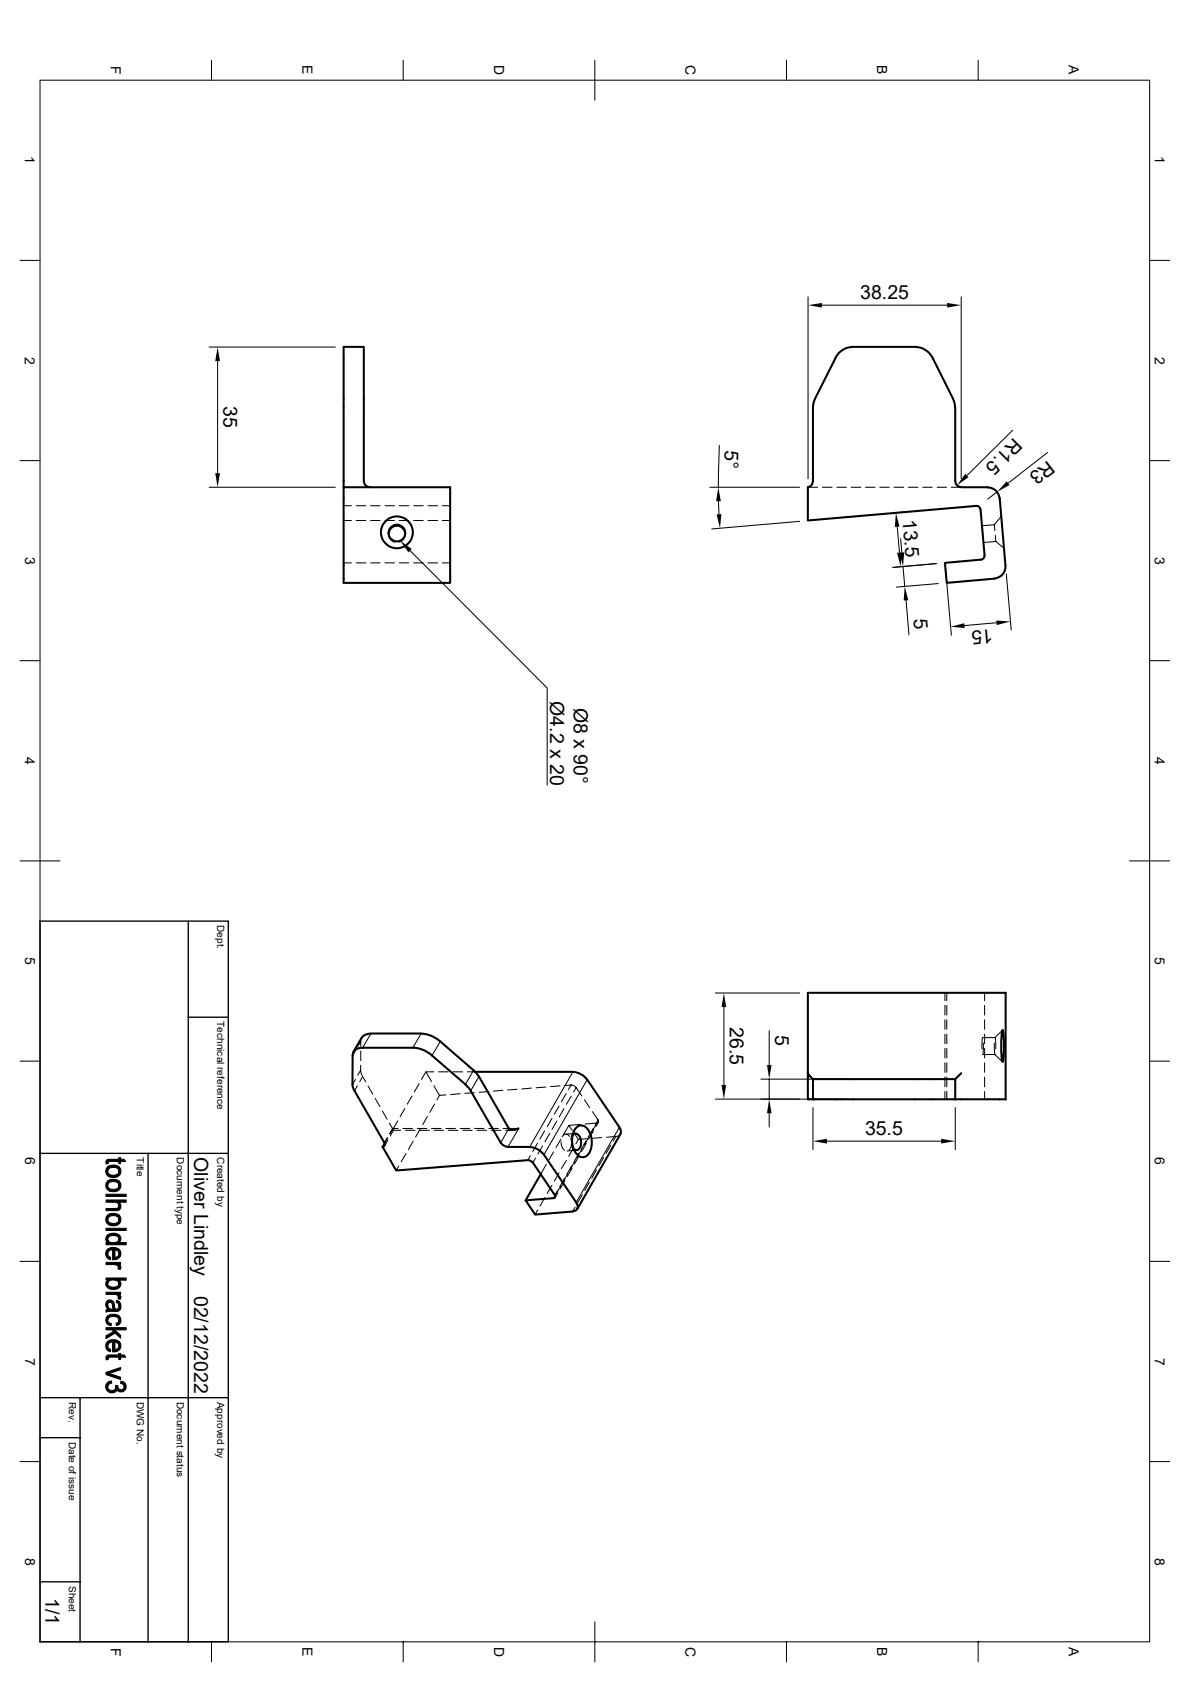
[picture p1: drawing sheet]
<svg xmlns="http://www.w3.org/2000/svg" width="297mm" height="420mm" viewBox="0 0 297 420" stroke-linecap="round" stroke-linejoin="round" font-family="sans-serif">
<g fill="none" stroke="#000" stroke-width=".51">
<path d="M208.5 89.4l-5.1 10.2-.4 1.1-.1 19.5M232.8 89.4a5.2 5.2 0 0 0-4.5-2.8h-15.3a5.2 5.2 0 0 0-4.5 2.8M232.8 89.4l5.1 10.2 .4 1.1 .1 1.1M238.4 101.8v18.3a1.45 1.45 0 0 0 1.5 1.5M85.8 121.7h26.6v23.8h-26.6zM92.3 121.6a1.45 1.45 0 0 1-1.5-1.5v-33.5h-5v35.1M97 133.2a2.08 2.08 0 0 1 2.1-1.9 2.08 2.08 0 0 1 2 1.9M202.9 120.2l-.4 1-.9 .5v8.3l42-3.7 .7 .2 .4 .7M239.9 121.7h6.6M244.7 127.2l.9 12-.8 .5-9 .8 .5 5 11.9-1M246.5 121.7a2.97 2.97 0 0 1 3 2.7M249.5 124.4l1.5 16.8a2.97 2.97 0 0 1-2.8 3.2"/>
<path d="M90.3 259.1l-2.1 3.5M92.6 258.1l-1.4 .3-.9 .7M92.6 258.1h12.5M105.1 258.1a7.5 7.5 0 0 1 4.8 2l8.3 7.2 1.3 1.5M250.2 257.3v-.1a23.5 23.5 0 0 1 0 8 24 24 0 0 1 0-7.9zM88 270.8l.5 1.6 7.4 12.9 .1 .7-.5 .3M103 261.6h-12.4a2.1 2.1 0 0 0-2.6 2v7.2M103.1 261.6a7.5 7.5 0 0 1 4.8 2M107.8 263.6l8.4 7.2M116.2 270.8l1 1.1 7.8 13.4a2.65 2.65 0 0 0 1.8 1.1h5.4a5 5 0 0 1 3.5 1.9M118.6 267.6h24.4M119.5 268.8l7.5 13a1.81 1.81 0 0 0 2.4-.1"/>
<path d="M143 267.7a4.7 4.7 0 0 1 3.5 1.9M146.6 269.6l8 11.9M201.6 268v-20.1h49.4v26.6h-12.6M202.9 274.5h35.5M202.9 269.5h.1M202.9 269.5l-1.3-1.5v6.5h1.3M238.4 274.5v-5h-25.4h-10.1v5M239.9 268l-1.5 1.5M96 285.5l-.5 .9 3.4 5.9 32.8-2.6 .7 .2 .6 .4M133 290.3l5.5 8.1M135 293.2l-3.8 6.5M135.8 288.3l8 11.9"/>
<path d="M138.5 298.4l.1 .5-.4 .3-7 .5 2.4 3.6 9.3-.8a1.27 1.27 0 0 0 1.2-.8 1.27 1.27 0 0 0-.3-1.5M142.9 283.5a.99 .99 0 0 1 1-.4 .99 .99 0 0 1 .8 .7 2.54 2.54 0 0 1-.6 3.3h-.5l-.5-.2M143.8 281.6a1.92 1.92 0 0 1 3.2 .9 5.2 5.2 0 0 1-.7 6.2 2 2 0 0 1-2.8-1.2 5.5 5.5 0 0 1 .3-5.9zM154.6 281.5l.3 .6v1M154.9 283.2l-10.8 18.7"/>
<circle cx="99.1" cy="132.9" r="4"/>
<circle cx="99.1" cy="133.1" r="2.06"/>
</g>
<g fill="none" stroke="#000" stroke-width=".25">
<path d="M52.8 15v5M100.6 15v5M148.5 15v10M196.3 15v5M244.1 15v5M10 20h276.9v390h-276.9zM5 65h5M201.7 74.1v45.4M205.1 76.2h31.3M239.9 74.1v45.4M286.9 65h5M52.2 86.7h31.5"/>
<path d="M54.3 90.2v28M5 115h5M179.5 111.2l-.2 10.5M252.7 107.4l-11.4 11.3M261.5 113l-9.9 7.6M286.9 115h5M52.2 121.7h31.5M85.8 130h1.9M85.8 126.3h1.9M88.9 130h2.4M88.9 126.3h2.4M92.5 130h2.4"/>
<path d="M92.5 126.3h2.4M96.1 130h2.4M96.1 126.3h2.4M96.9 133.2l.2 .8 .4 .7 1 .7M96.9 133.1v.3M99.7 130h2.3M99.7 126.3h2.3M101.2 133.2l-.2 .8-.3 .7-1 .7M101.2 133.1v.3M102.4 137.5l34.2 34.3v24.2M103.3 130h2.3M103.3 126.3h2.3"/>
<path d="M106.8 130h2.4M106.8 126.3h2.4M110.4 130h2M110.4 126.3h2M177.2 121.7h22.4M179.3 125.1l.2 3.3M199.6 130.2l-22 1.9M201.6 121.7h2.5M205.3 121.7h2.4M208.9 121.7h2.3M212.4 121.7h2.4M216 121.7h2.4"/>
<path d="M219.6 121.7h2.4M223.1 121.7h2.5M223.9 131.5l.6 6.5M224.8 134.5l.3 3.5M225.7 127.8l-2.5 .3M226.7 121.7h2.4M230.3 121.7h2.4M233.9 121.7h2.4M237.4 121.7h2.5M245.4 135.5l3.1-.3 2.1 1.7M248.2 131l-3.1 .3M248.4 133.7l.1 1.5"/>
<path d="M248.9 122.8l-2.4 1.8M249.9 128.9l-1.7 2.1 .1 1.5M85.8 140.5h1.9M88.9 140.5h2.4M92.5 140.5h2.4M96.1 140.5h2.4M99.7 140.5h2.3M103.3 140.5h2.3M106.8 140.5h2.4M110.4 140.5h2M225.4 141.4l.4 5M226.1 149.9l.8 8.6"/>
<path d="M233.8 140.7l-11.1 1M234.2 145.7l-10.5 .9M236.1 142.6l1.3 16M248.7 155.5l-8 .7M251.2 143.3l1.2 14M5 165h5M286.9 165h5M5 215h10M281.9 215h10M90.3 259.1l-.3 1-.7 1.2M92.6 258.1l-2.1 3.5M105.1 258.1l-2.1 3.5"/>
<path d="M178.6 247.9h21M180.7 251.5v19.4M192 257.3v8.6M235.8 247.9v2M235.8 251v2.4M235.8 254.6v2.4M235.8 258.2v2.4M236.3 247.9v2M236.3 251v2.4M236.3 254.6v2.4M236.3 258.2v2.4M245.7 247.9v2"/>
<path d="M245.7 251v2.4M245.7 254.6v2.4M245.7 258.2v2.4M248.4 259.1l.1 2.8M250.2 257.2l-1.8 1.9h-3.1l-.2 2.8M5 265h5M88.7 269.5l-.7 1.3M88.7 262.3l-.7 1.3M89.2 271.1l-.7 1.3M89.3 268.5l.7-1.2 .5 1.5-.7 1.3M90 266v1.3M90 260.1v1.1"/>
<path d="M90 262.4v2.4M90.5 268.8l.8 1.3M91.9 271.2l1.1 2M93.6 274.3l1.2 2M95.4 277.4l1.2 2M99.3 279.9l-1.1 1.9M101 276.8l-1.1 2M102.8 273.7l-1.2 2M104.6 270.6l-1.2 2M106.3 267.6l1.4 2.4M106.7 278.8l-1.2 2M108.3 267.6h-2l-1.1 1.9"/>
<path d="M108.3 271.1l1.4 2.4M108.5 275.7l-1.2 2M109.5 267.6h2.3M109.7 273.5l-.6 1.1M109.9 260.1l-2.1 3.5M111.3 273.4l-1.6 .1M113.1 267.6h2.3M114.9 273.1l-2.4 .2M116.6 267.6h2M118.2 267.3l-2 3.5M118.4 272.8l-2.4 .2M119.5 268.8l-2 3.6"/>
<path d="M122 272.5l-2.4 .3M125.5 272.2l-2.4 .3M129.1 272l-2.4 .2M132.6 271.7l-2.3 .2M136.2 271.4l-2.4 .2M137.8 279.3l-1.2 2M139 279.9l-1.2 2.1M139.5 276.2l-1.2 2M139.8 271.1l-2.4 .2M140.8 276.8l-1.2 2.1M141.3 273l-1.2 2.1M142.5 270.9h.4l.9 .7"/>
<path d="M142.5 270.9l-.6 1.1M142.5 270.9l-1.5 .2M142.6 273.7l-1.2 2.1M143 267.6l-10.8 18.8M143.8 271.6l-.6 1.1M143.8 271.6l1.4 2M145.9 274.6l1.3 2M146.6 269.6l-10.8 18.7M147.9 277.6l1.4 2.1M149.3 279.7a.42 .42 0 0 1 .1 .5 .42 .42 0 0 1-.4 .2M149.3 279.7l-.7 1.1M178.6 274.4h32.3"/>
<path d="M189.9 269.5h21M192 269.5v4.9M192 278v3.4M202.9 276.6v10.5M235.8 261.8v2.4M235.8 265.4v2.4M235.8 268.9v2.5M235.8 272.5v2M236.3 261.8v2.4M236.3 265.4v2.4M236.3 268.9v2.5M236.3 272.5v2"/>
<path d="M238.4 276.6v10.5M245.3 263.3h3.1M245.4 260.5l-.1 2.8M245.7 261.8v2.4M245.7 265.4v2.4M245.7 268.9v2.5M245.7 272.5v2M248.2 260.5l.2 2.8M248.3 263.3l1.9 1.9M286.9 265h5M96.6 284.1l-.7 1.2M96.8 284.1l-.8 1.4"/>
<path d="M96.8 284.6l-.8 1.5M97.2 280.5l.8 1.3h1.4M97.2 283l.8-1.2 .2 .4v-.4l-.8 1.3M99.5 291.2l-.6 1.1M100 282.2h-1.8l-.8 1.4M100.6 281.8h2.4M101.2 282.2h2.3M101.3 288l-1.2 2.1M103.1 284.9l-1.2 2.1M104.1 281.8h2.4M104.8 282.2h2.3M104.9 281.9l-1.2 2"/>
<path d="M107.7 281.8h2.4M108.3 282.2h2.4M111.3 281.8h2.4M111.9 282.2h2.4M114.9 281.8h2.3M115.5 282.2h2.4M118.4 281.8h2.4M119 282.2h2.5M122 281.8h2.4M122.6 282.2h2.4M125.6 281.8h1.4M126.2 282.2h1.8"/>
<path d="M127 281.8h2.5l-2.7 4.6M127 281.8l-2 3.5M132.4 288.5l-.7 1.2M133.6 289.2l-.6 1.1M134.2 285.5l-1.2 2M135.4 286.1l-1.2 2.1M135.9 282.4l-1.2 2M136 299l-1.2 2.1M136.4 290.7l-1.4 2.5M137.2 283l-1.2 2.1M137.8 296l-1.2 2M138.2 287.6l-1.3 2.1"/>
<path d="M139.1 297.3l-.6 1.1M139.2 297.9l-.6 1.1M139.5 292.9l-1.2 2M139.9 296.2l-1.7 3M140 284.5l-1.2 2.1M140 285.1a2.48 2.48 0 0 0 .9 2.1M140.9 294.2l-1.2 2M141 294.8l-1.2 2M141.4 289.8l-1.3 2M141.7 293.1l-1.2 2M142 281l-1.5 2.5M142 281l.8 1.3"/>
<path d="M142.2 283.8a1.03 1.03 0 0 0-1-.6 1.03 1.03 0 0 0-.9 .7M142.6 285.8l.5 1.1M142.6 284.9l-.1 1.5-.5 .7M142.7 291.1l-1.2 2.1M142.8 291.7l-1.2 2.1M142.8 286.4l.6 1.1M142.8 283.5l-.3 1.1M143 282.7l-.4 1.2M143.1 286.7l-1.2 2M143.5 290l-1.2 2.1M143.5 283.3l.9 1.2M143.6 283l-2.4 .2"/>
<path d="M143.9 287.2l-2.4 .2M144.4 284.5l-.7 1.1M144.5 288l-1.2 2.1M144.6 288.6l-1.2 2M144.9 280.8l-2.9 .2M145.2 286.9l-1.1 2.1M145.3 298.3l-1.2 2.1M146.3 284.9l-1.2 2.1M146.3 285.5l-1.1 2M146.6 284.3l-2.2 .2M147 283.8l-1.2 2.1M147.1 295.2l-1.2 2.1"/>
<path d="M148 281.8l-1.1 2.1M148.1 282.4l-1.2 2M148.9 292.1l-1.2 2.1M149 280.4l-1.4 2.4M149 280.4l-2.9 .3M149.4 280.2l-.7 1.1M150.2 284.1l-2.4 .1M150.7 289l-1.2 2.1M152.5 285.9l-1.2 2.1M153.7 283.8l-2.3 .2M154.6 281.5l-10.8 18.7M154.9 283.2l-.5 .4-.7 .2-.6 1.1"/>
<path d="M206.4 284.9h28.5M5 315h5M134.2 302.1l-.6 1.2M143.6 301.4l-.7 1.1M286.9 315h5M5 365h5M286.9 365h5M52.8 410v5M100.6 410v5M148.5 405v10M196.3 410v5M244.1 410v5"/>
</g>
<path d="M10 230h47v180h-47zM47 230v180M47 254h10M10 288h47M37 288v122M10 359h10M10 349h47M20 349v61M10 395h10" fill="none" stroke="#000" stroke-width=".34"/>
<g fill="#000" stroke="#000" stroke-width=".25">
<path d="M26.5 298.2h5v.5h-5z" fill-rule="evenodd"/>
<path d="M26.6 289.6l.4-.1v1.1l-.5 .1-.1-.6z" fill-rule="evenodd"/>
<path d="M26.9 291.3a2.51 2.51 0 0 1 2.8 0v1.2a1.54 1.54 0 0 0-2.7-.4l-.1 .4z" fill-rule="evenodd"/>
<path d="M26.9 294.9a2.51 2.51 0 0 1 2.8 0v1.1a1.54 1.54 0 0 0-2.6-.6l-.2 .6z" fill-rule="evenodd"/>
<path d="M26.9 291.3v1.2a1.49 1.49 0 0 0 1.4 1 1.49 1.49 0 0 0 1.4-1v-1.2a1.6 1.6 0 0 1 .2 2 1.6 1.6 0 0 1-1.9 .7 1.54 1.54 0 0 1-1.5-.9 1.54 1.54 0 0 1 .4-1.8z" fill-rule="evenodd"/>
<path d="M26.8 295l.1 1a1.51 1.51 0 0 0 2.4 .8l.4-.6v-1.3a1.6 1.6 0 0 1 .2 2 1.6 1.6 0 0 1-1.9 .7 1.54 1.54 0 0 1-1.5-.9 1.54 1.54 0 0 1 .3-1.7z" fill-rule="evenodd"/>
<path d="M27 289.5h2.6v-.4h.5v.4h.9l.4 .5h-1.3v.6h-.5v-.6h-2.4l-.2 .3z" fill-rule="evenodd"/>
<path d="M26.5 306.7h5v.6h-5z" fill-rule="evenodd"/>
<path d="M26.9 308.4v1.9a1.12 1.12 0 0 1 0-1.9z" fill-rule="evenodd"/>
<path d="M26.7 312.1l.2-.2v1.4l.2 .4 .5 .2v.6a1.52 1.52 0 0 1-.9-2.4z" fill-rule="evenodd"/>
<path d="M26.5 301.8h2.6l.4-.2 .1-.5v1.1l-.1 .1h-3z" fill-rule="evenodd"/>
<path d="M26.9 303.4a2.62 2.62 0 0 1 2.8 0v1.1a1.49 1.49 0 0 0-1.4-1 1.49 1.49 0 0 0-1.4 1z" fill-rule="evenodd"/>
<path d="M26.9 311.9a2.51 2.51 0 0 1 2.8 0v1.2l-.3-.7-.8-.3v2.4h-.5v-2.4l-.8 .2-.4 .8z" fill-rule="evenodd"/>
<path d="M26.5 315.2h3.6v.5h-.6v.7l-.4-.6h-2.6z" fill-rule="evenodd"/>
<path d="M29.7 300.2a1.2 1.2 0 0 1-.1 2z" fill-rule="evenodd"/>
<path d="M26.8 303.5l.1 1a1.57 1.57 0 0 0 2.4 .8l.4-.6v-1.3a1.64 1.64 0 0 1 .2 2.1 1.64 1.64 0 0 1-2 .5 1.5 1.5 0 0 1-1.4-.9 1.5 1.5 0 0 1 .3-1.6z" fill-rule="evenodd"/>
<path d="M26.9 308.4a2.29 2.29 0 0 1 3.2 .5v1l-.4 .4v-.9a1.63 1.63 0 0 0-2.6-.5l-.2 .5z" fill-rule="evenodd"/>
<path d="M28.6 312.1v1.8h.2l.5-.1 .3-.4 .1-1.5a1.5 1.5 0 0 1 .4 1.7 1.5 1.5 0 0 1-1.5 .9z" fill-rule="evenodd"/>
<path d="M29.5 315.7l.6 .5-.1 .8-.6-.2z" fill-rule="evenodd"/>
<path d="M26.5 299.6h5v.6h-1.8l-.1 2v-1.4l-.3-.4-.6-.2h-2.2z" fill-rule="evenodd"/>
<path d="M26.9 309.6a1.58 1.58 0 0 0 2.8-.2v.9h1.8v.5h-5v-.5h.4z" fill-rule="evenodd"/>
<path d="M26.5 319.1h5v.6h-1.8v.8a1.62 1.62 0 0 0-2.8-.2v-.7h-.4z" fill-rule="evenodd"/>
<path d="M26.8 319.7l.1 .8z" fill-rule="evenodd"/>
<path d="M26.9 325.8v1.1z" fill-rule="evenodd"/>
<path d="M26.6 338.5l.4-.1v1.1l-.5 .1-.1-.6z" fill-rule="evenodd"/>
<path d="M26.8 334.9l.1 1.4 .7 .7v.5a1.53 1.53 0 0 1-.8-2.6z" fill-rule="evenodd"/>
<path d="M26.9 328.5l.1 1.5 .8 .5-.1 .5a1.43 1.43 0 0 1-1.2-.9 1.43 1.43 0 0 1 .4-1.6z" fill-rule="evenodd"/>
<path d="M26.7 324.9a1.13 1.13 0 0 1 1.6 .2v1.8l-.2-.8a.62 .62 0 0 0-.5-.9 .62 .62 0 0 0-.7 .6l-.1 1a1.58 1.58 0 0 1-.1-1.9z" fill-rule="evenodd"/>
<path d="M29.1 324.7l.6 .3v1.1l-.2-.7-.5-.2z" fill-rule="evenodd"/>
<path d="M26.9 334.9a2.51 2.51 0 0 1 2.8 0v1.1l-.4-.7-.7-.2v2.4l-.2 .1h-.3v-2.5l-.8 .3-.4 .7z" fill-rule="evenodd"/>
<path d="M29 330.4l.5-.2 .2-.5v1l-.7 .3z" fill-rule="evenodd"/>
<path d="M26.5 322.7h3.6v.5h-.6v.6a.98 .98 0 0 0-1.1-.6h-1.9z" fill-rule="evenodd"/>
<path d="M26.5 333.5l1.8-1 .3-.4 1.5 1.3v.7l-1.4-1.2-2.2 1.4z" fill-rule="evenodd"/>
<path d="M26.5 320l.3-.3 .1 .8a1.59 1.59 0 0 0 2.8 .1v-.9a1.34 1.34 0 0 1 .3 1.6 1.34 1.34 0 0 1-1.5 .7 1.59 1.59 0 0 1-1.6-.4 1.59 1.59 0 0 1-.4-1.6z" fill-rule="evenodd"/>
<path d="M29.5 323.2l.7 .5-.2 .7-.6-.1z" fill-rule="evenodd"/>
<path d="M26.9 326.2l.5 .6 .9 .1v-1.8l.3 1.1a.55 .55 0 0 0 .6 .7 .55 .55 0 0 0 .5-.7v-1.2a1.38 1.38 0 0 1 .5 1.5 1.38 1.38 0 0 1-1.4 .9l-2.3 .2v-.5l.4-.2z" fill-rule="evenodd"/>
<path d="M26.9 328.5a2.02 2.02 0 0 1 3.3 1.1l-.1 .7-.4 .4v-1a1.58 1.58 0 0 0-2.5-.7l-.3 .6z" fill-rule="evenodd"/>
<path d="M28.6 335.1v1.9l.7-.2 .3-.3 .1-1.6a1.47 1.47 0 0 1 .4 1.7 1.47 1.47 0 0 1-1.5 .9z" fill-rule="evenodd"/>
<path d="M27 338.4l2.6-.1v-.4h.5v.4h.9l.4 .6h-1.3v.6h-.5v-.6h-2.4l-.2 .3z" fill-rule="evenodd"/>
<path d="M26.5 331.5h5v.6h-2.9l-.3 .4-.4-.4h-1.4z" fill-rule="evenodd"/>
<path d="M27 345.1l.8-.3 .1 .6-.7 .2-.3 .6z" fill-rule="evenodd"/>
<path d="M26.6 345.4l.3-.2v1a1.02 1.02 0 0 0 1 1 1.02 1.02 0 0 0 1-.9l.1 1.1a1.53 1.53 0 0 1-2.1 0 1.53 1.53 0 0 1-.3-2z" fill-rule="evenodd"/>
<path d="M28.8 345.9l.6 .1-.1 1.2-.1-.2-.2 .4z" fill-rule="evenodd"/>
<path d="M26.5 342.7l3.6 1.2v.6l-3.6-1.3z" fill-rule="evenodd"/>
<path d="M26.5 342.7l3.6-1.2v.5l-2.8 .9z" fill-rule="evenodd"/>
<path d="M30.2 344.8l.9 .4-.1 1-.2-.5-.7-.3z" fill-rule="evenodd"/>
<path d="M29.4 346.1a.81 .81 0 0 0 .7 .9 .81 .81 0 0 0 .9-.8l.1-1a1.3 1.3 0 0 1 .1 1.9 1.3 1.3 0 0 1-1.9 .1z" fill-rule="evenodd"/>
</g>
<g fill="#000">
<path d="M201.7 76.2l3.4-.6v1.2zM236.4 75.6l3.5 .6-3.5 .6zM54.3 86.7l.6 3.5h-1.2zM53.7 118.2h1.2l-.6 3.5zM240.9 118.3l.8 .9-2.9 2zM99.9 135l2.8 2.1-.8 .8zM179.3 121.7l.6 3.4h-1.2zM178.9 128.4h1.1l-.3 3.5zM223.6 128.1l.9 3.4-1.1 .1zM223.9 138h1.2l-.3 3.5zM224.5 138l1.2-.1-.3 3.5zM251.2 120.2l.8 .9-3.1 1.7z"/>
<path d="M225.8 146.4l.9 3.5h-1.1zM237.2 156.5l3.5-.9 .1 1.2zM248.7 154.9l3.5 .3-3.4 .9zM180.7 247.9l.5 3.6h-1.1zM180.1 270.9h1.1l-.5 3.5zM192 274.4l.6 3.6h-1.2zM191.4 265.9h1.2l-.6 3.6zM202.9 284.9l3.5-.5v1.1zM234.9 284.4l3.5 .5-3.5 .6z"/>
</g>
<g font-size="4.9">
<text x="214.7" y="74.8">38.25</text>
<text x="55.8" y="101.4" transform="rotate(90 55.8 101.4)">35</text>
<text x="180.9" y="112.4" transform="rotate(92 180.9 112.4)">5°</text>
<text x="253" y="109.2" transform="rotate(135 253 109.2)">R1.5</text>
<text x="261.5" y="114.8" transform="rotate(142 261.5 114.8)">R3</text>
<text x="225.3" y="129.8" transform="rotate(85 225.3 129.8)">13.5</text>
<text x="228" y="154.5" transform="rotate(85 228 154.5)">5</text>
<text x="247.7" y="157.1" transform="rotate(175 247.7 157.1)">15</text>
<text x="137.3" y="175.1" transform="rotate(90 137.3 175.1)">Ø4.2 x 20</text>
<text x="143.2" y="176.7" transform="rotate(90 143.2 176.7)">Ø8 x 90°</text>
<text x="182.1" y="256.5" transform="rotate(90 182.1 256.5)">26.5</text>
<text x="193.5" y="258.5" transform="rotate(90 193.5 258.5)">5</text>
<text x="215.9" y="283.5">35.5</text>
<text x="48.5" y="289" transform="rotate(90 48.5 289)">Oliver Lindley</text>
<text x="48.5" y="323.5" transform="rotate(90 48.5 323.5)">02/12/2022</text>
<text x="11.3" y="399.1" transform="rotate(90 11.3 399.1)">1/1</text>
</g>
<g font-size="3.5">
<text x="27.6" y="16.4" transform="rotate(90 27.6 16.4)">F</text>
<text x="75.5" y="16.3" transform="rotate(90 75.5 16.3)">E</text>
<text x="123.3" y="16.3" transform="rotate(90 123.3 16.3)">D</text>
<text x="171.1" y="16.3" transform="rotate(90 171.1 16.3)">C</text>
<text x="218.9" y="16.3" transform="rotate(90 218.9 16.3)">B</text>
<text x="266.8" y="16.3" transform="rotate(90 266.8 16.3)">A</text>
<text x="6.2" y="39" transform="rotate(90 6.2 39)">1</text>
<text x="288.2" y="39" transform="rotate(90 288.2 39)">1</text>
<text x="6.2" y="89" transform="rotate(90 6.2 89)">2</text>
<text x="288.2" y="89" transform="rotate(90 288.2 89)">2</text>
<text x="6.3" y="139" transform="rotate(90 6.3 139)">3</text>
<text x="288.2" y="139" transform="rotate(90 288.2 139)">3</text>
<text x="6.2" y="189" transform="rotate(90 6.2 189)">4</text>
<text x="288.2" y="189" transform="rotate(90 288.2 189)">4</text>
<text x="6.3" y="239" transform="rotate(90 6.3 239)">5</text>
<text x="288.2" y="239" transform="rotate(90 288.2 239)">5</text>
<text x="6.3" y="289" transform="rotate(90 6.3 289)">6</text>
<text x="288.2" y="289" transform="rotate(90 288.2 289)">6</text>
<text x="6.3" y="339" transform="rotate(90 6.3 339)">7</text>
<text x="288.2" y="339" transform="rotate(90 288.2 339)">7</text>
<text x="6.3" y="389" transform="rotate(90 6.3 389)">8</text>
<text x="288.2" y="389" transform="rotate(90 288.2 389)">8</text>
<text x="27.6" y="411.4" transform="rotate(90 27.6 411.4)">F</text>
<text x="75.5" y="411.3" transform="rotate(90 75.5 411.3)">E</text>
<text x="123.3" y="411.2" transform="rotate(90 123.3 411.2)">D</text>
<text x="171.1" y="411.2" transform="rotate(90 171.1 411.2)">C</text>
<text x="218.9" y="411.3" transform="rotate(90 218.9 411.3)">B</text>
<text x="266.8" y="411.3" transform="rotate(90 266.8 411.3)">A</text>
</g>
<g font-size="2.5">
<text x="54.2" y="231" transform="rotate(90 54.2 231)">Dept.</text>
<text x="54.2" y="255" transform="rotate(90 54.2 255)">Technical reference</text>
<text x="34.2" y="289" transform="rotate(90 34.2 289)">Title</text>
<text x="44.2" y="289" transform="rotate(90 44.2 289)">Document type</text>
<text x="54.2" y="289" transform="rotate(90 54.2 289)">Created by</text>
<text x="17.2" y="350" transform="rotate(90 17.2 350)">Rev.</text>
<text x="34.2" y="350" transform="rotate(90 34.2 350)">DWG No.</text>
<text x="44.2" y="350" transform="rotate(90 44.2 350)">Document status</text>
<text x="54.2" y="350" transform="rotate(90 54.2 350)">Approved by</text>
<text x="17.2" y="360" transform="rotate(90 17.2 360)">Date of issue</text>
<text x="17.2" y="396" transform="rotate(90 17.2 396)">Sheet</text>
</g>
</svg>
